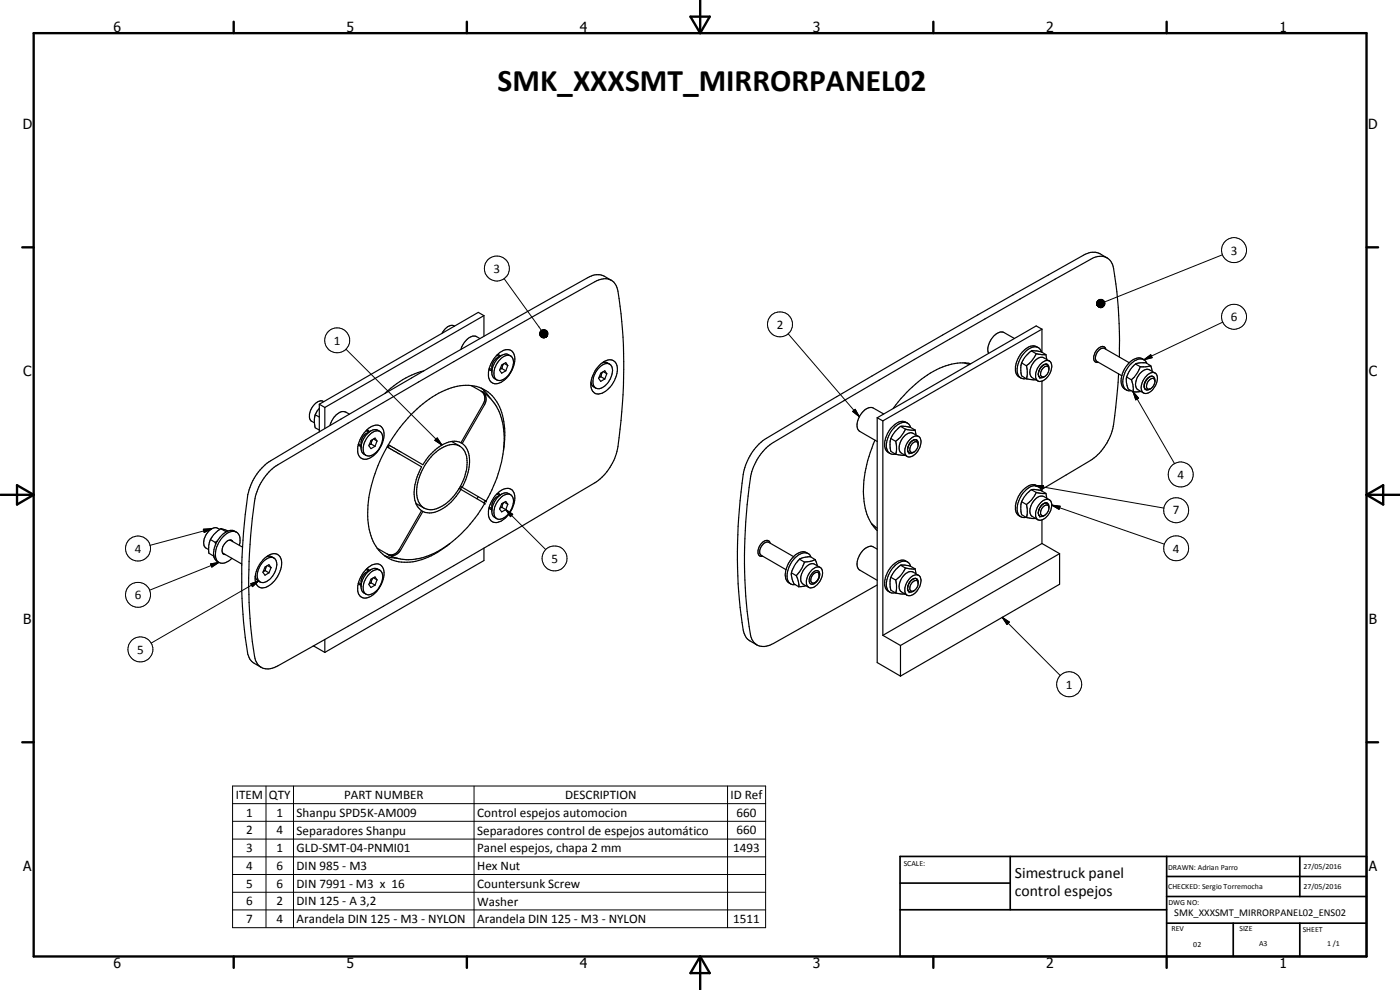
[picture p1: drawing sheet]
<svg xmlns="http://www.w3.org/2000/svg" width="420mm" height="297mm" viewBox="0 0 420 297" stroke-linecap="round" stroke-linejoin="round" font-family="sans-serif">
<g fill="none" stroke="#000" stroke-width=".35">
<path d="M332.2 77.4l-2.1-1.3a5.1 5.1 0 0 0-4.9 .5l-52.9 30-42.3 24.9a16.4 16.4 0 0 0-7 10.9 150.4 150.4 0 0 0 .3 47.7l1 1.6 2.8 1.8M332.2 77.3a4.4 4.4 0 0 1 2 3.3 136.8 136.8 0 0 1 1.7 26.5M332.2 77.3a5.1 5.1 0 0 0-4.9 .5l-52.9 30.1-42.3 24.9a15.7 15.7 0 0 0-6.9 10.8 147.4 147.4 0 0 0 .3 47.7l.6 1.3 1 .9M136.4 97.9a2.25 2.25 0 0 0-3 1l-.7 1.1M145.2 94.7l-1.7-1-47.7 27.6M145.2 94.7v6.2M145.2 94.7l-47.7 27.6M183.4 84.1a5.1 5.1 0 0 0-4.9 .4l-52.9 30.1-42.3 24.9a16 16 0 0 0-6.9 10.8 150.7 150.7 0 0 0 .3 47.7l.7 1.3 1 .9M183.4 84.1a4.6 4.6 0 0 1 2.1 3.3 150.8 150.8 0 0 1-.5 48.7 16.1 16.1 0 0 1-6.5 8.8l-42.3 24.8-52.9 30.1a5 5 0 0 1-4.9 .4M183.5 84.1l-2.2-1.3a5.1 5.1 0 0 0-4.9 .5l-31.7 17.9a2926.5 2926.5 0 0 0-64.6 37.8 16.5 16.5 0 0 0-5.8 10.1 145.5 145.5 0 0 0 .3 47.7l1 1.7 2.8 1.7M312.7 98.8l-1.7-1-47.7 27.5M312.7 98.8v6.9"/>
<path d="M312.7 98.8l-47.7 27.5M127.2 111.3a26.2 26.2 0 0 0-11.7 6.7M141.4 115.7l3 1.7M144 101.6a2.53 2.53 0 0 0-3.8 .2l-1.4 1.7-.5 1.3M144.3 116.4l1.7 1.6 1 1.4M144.4 117.4a2.78 2.78 0 0 1 .6 3.8l-6.7 11.6M144.4 117.4a2.77 2.77 0 0 1 1 4.1l-6.7 11.6M144.8 117.6l.4 .3M145.2 117.9a13.1 13.1 0 0 1 4.6 5.5l.3 1a26.7 26.7 0 0 1-.6 17.8l-1.9 4.7-1.7 3.5M145.2 117.1v.8M146.8 110.7l.2 .3 .6 .2M146.8 110.5l.8 .4"/>
<path d="M149.1 106.6l.7 .4M149.3 106.4a3.3 3.3 0 0 1 4.4-1 4.9 4.9 0 0 1 0 5.6 6.3 6.3 0 0 1-5.2 4.1 2.56 2.56 0 0 1-1.9-3.3 9.1 9.1 0 0 1 2.7-5.4zM149.3 106.4l.4 .1 .4 .4M150.4 107.5a2.1 2.1 0 0 1 3.3-.2 5.4 5.4 0 0 1-2.2 6.2 1.93 1.93 0 0 1-2.4 .5 1.93 1.93 0 0 1-.9-2.3 6.8 6.8 0 0 1 2.2-4.2zM150.5 106.6l-1.3 .8a3.5 3.5 0 0 0-1.6 2.5l.1 2.7 .5 .9 .9 .5M150.6 110.6l-.5 .2M150.6 110.6l1.2 .7M151.1 109.2l-.5 1.4M151.3 109.1l1.1 .6M152.4 109.7l-.6-.9-1.2 .7-.7 1.6 .7 .9 1.2-.7M152.4 109.7l-.6 1.6M153.2 106.8a2.75 2.75 0 0 0-3.9 .8 6.9 6.9 0 0 0-1.7 3.9"/>
<path d="M177.4 114.7l.2 .9 1.2 .9M179.5 110.6a2.9 2.9 0 0 1 3.6-1.3 3.6 3.6 0 0 1 0 4.5 3.8 3.8 0 0 1-4.2 2.7 2.85 2.85 0 0 1-.6-3.7zM179.6 109.9a3.9 3.9 0 0 1 4.5-1.7 4 4 0 0 1 .8 4.9 7.3 7.3 0 0 1-5.3 5.1 2.49 2.49 0 0 1-2.3-3.3 10.1 10.1 0 0 1 2.3-5zM180.3 113l-.5 .3M180.3 113l1.2 .7M180.8 108.8h.2a1.95 1.95 0 0 1 2 .5M180.8 111.7l-.5 1.3M181 111.5l1.1 .6M182.1 112.1l-.6-.8-1.2 .7-.6 1.5 .6 .9 1.2-.7M182.1 112.1l-.6 1.6M289.3 108.9l1.6 .5M291.3 109.1a17.7 17.7 0 0 0-13.9 4.1 42.1 42.1 0 0 0-9.4 9.4"/>
<path d="M304.4 101.6l-3.1-1.8a3.4 3.4 0 0 0-4 2.2 4.4 4.4 0 0 0-.6 4M306.6 108.9l-.2 1.3 .2 2.6 1.4 .9M306.6 108.9l1.4 .9M308 109.8l.3 1.6-.3 2.3M308 113.7l2.8 .2M309.5 105.3a8.7 8.7 0 0 0-2.8 3.3l-.1 .3M309.5 105.3l3 .2 1.4 .9M309.5 105.3l1.5 .8M311 106.1l2.9 .3M311 106.1l-1.6 2.4-1.4 1.3M311.6 104.3a3.1 3.1 0 0 0-4.1 .6 7.6 7.6 0 0 0-2.5 7.2l.6 .8 .8 .5M311.7 111.5l-.1 .9 .5 .9"/>
<path d="M312.5 105.6a2.26 2.26 0 0 0-3.9-.8 7.8 7.8 0 0 0-3.1 7.5 1.92 1.92 0 0 0 2.4 1.3M312.6 109.9a2.81 2.81 0 0 0-.8 3.1M312.7 114.3v33M312.7 109.9l.3-.3a1.08 1.08 0 0 1 1.6 0 2.52 2.52 0 0 1-1.7 3.5 1.69 1.69 0 0 1 .3-2.8 .86 .86 0 0 1 .9-.5 .86 .86 0 0 1 .7 .6M313.1 109.5l-.6 .6-.7 1.2M313.6 112.9l-1.1 .5-.6-.3M313.9 106.4l.2 1.5M313.9 109.3l-.5 .1M314.1 109.3h.2M314.9 108.3a2.37 2.37 0 0 0-2.9 1.3 3.9 3.9 0 0 0-.7 4.5l.2 .2M314.9 108.3a3.5 3.5 0 0 1-.5 4.7 2.72 2.72 0 0 1-2.9 1.3M314.9 108.3l-1.6-.9a2.56 2.56 0 0 0-3 1.2 3.6 3.6 0 0 0-.5 4.7l1.7 1"/>
<path d="M331.9 104.8a1.22 1.22 0 0 0-1-.9 1.22 1.22 0 0 0-1.2 .5 3.1 3.1 0 0 0-1 4.2l.9 .1M335.7 112.2l-.9 10a30 30 0 0 1-1.6 8.6 16.3 16.3 0 0 1-5.9 7.3l-14.6 8.7M338.1 113.1v1.7l.5 1.9 1.5 .9M338.1 113.1l1.4 .9M338.1 117.1l1.4 .1M338.9 108.8l-7.4-4.2a2.59 2.59 0 0 0-2.8 2.5l.1 .8 .4 .6 7.5 4.2M339.5 114l.5 1.5 .1 2.1M340.8 109.2l1.2-.3 1.9-.1 1.4 .9M340.8 109.2a8.8 8.8 0 0 0-2.7 3.9M340.8 109.2l1.4 .8M342.2 110a9.2 9.2 0 0 1-2.7 4M342.4 117.5l-2.3 .1"/>
<path d="M343.3 107.9a3.4 3.4 0 0 0-4.8 1.4 6.2 6.2 0 0 0-1.5 7l1.1 .7M343.4 107.9a3 3 0 0 0-3.6 .9 6.7 6.7 0 0 0-2.4 7.6l.7 .7M343.4 107.9l.8 1.1M343.5 116.6l.4 .3M343.6 116.6l.1 .2M343.8 116.9h.1M344.3 112.6a1.71 1.71 0 0 1 2.9-.1 4.3 4.3 0 0 1-3.8 5.5 2.18 2.18 0 0 1-.6-3.2zM345.3 109.7l.5 1.7M345.3 109.7l-1.6 .4-1.5-.1M345.3 116.6a1.29 1.29 0 0 1-1.4 .3M345.4 112.9h.5M345.4 112.9a3.1 3.1 0 0 0-1.9 3.7"/>
<path d="M345.4 112.9a3.2 3.2 0 0 0-1.8 3.7M345.9 112.9a2.25 2.25 0 0 1-.3 3.6l-.3 .1M345.9 112.9l.2 .1M346 112.9l.1 .1M346.6 114.3a.85 .85 0 0 0-.6-.8 .85 .85 0 0 0-1 .5 1.95 1.95 0 0 0-.5 2.8l.8-.2M346.7 111.9l-1.7-.9a3.2 3.2 0 0 0-3.7 2.3 2.88 2.88 0 0 0 .2 3.6l1.7 1M94.6 124.5a7.4 7.4 0 0 0 0 3.9l1.2 .6M94.6 124.5l1.2 .6M95.8 121.3l1.7 1M95.8 121.3v8.3M95.8 122.5l-1.2 2M97.1 120.5a2.59 2.59 0 0 0-3.3 1.5 3.4 3.4 0 0 0-.3 4.4l.9 .5"/>
<path d="M97.5 122.3v6.3M104.8 124.2a3.1 3.1 0 0 0-4.8 1.3l-1 2.2M107.5 133.4l.9 .5M107.6 133.1l.8 .5M109.8 129.2l.8 .5M110 129.1l.8 .4M110 129.1a3.4 3.4 0 0 1 4.4-1.1 5.4 5.4 0 0 1-.3 6.2 6.2 6.2 0 0 1-4.8 3.6 2.6 2.6 0 0 1-2-3.3 9.2 9.2 0 0 1 2.7-5.4zM110.6 130.8a2.9 2.9 0 0 1 3.5-1.3 3.6 3.6 0 0 1 0 4.5 3.8 3.8 0 0 1-4.1 2.7 2.99 2.99 0 0 1-.5-4.2zM111.3 129.3l-1.4 .7a3.5 3.5 0 0 0-1.5 2.5l.1 2.8 .3 .6 1 .8M111.4 133.2l-.6 .3M111.4 133.2l1.2 .7M111.8 131.9l-.4 1.3"/>
<path d="M112.1 131.7l1 .6M113.1 132.3l-.5-.9-1.3 .8-.6 1.5 .6 .9 1.3-.7M113.1 132.3l-.5 1.6M114 129.5a2.5 2.5 0 0 0-3.6 .5 6.6 6.6 0 0 0-2 4.2M116.2 134.1h.1M116.2 134.1l10.3 6a13.5 13.5 0 0 0-1.6 11.2l1.2 1.7 .8 .5M116.5 133.4l.3 .2M116.8 133.6l-.3 .6M129.8 136.6a8.2 8.2 0 0 1 7.6-3 5 5 0 0 1 2.8 5.2 16.2 16.2 0 0 1-8.7 13.6 4.2 4.2 0 0 1-6.3-3 15.9 15.9 0 0 1 4.6-12.8zM135.5 132.5l2.5 1.4M138.3 132.8a6.3 6.3 0 0 0-6.6 1.3 16.2 16.2 0 0 0-4.8 5.3l-10.1-5.8M138.3 132.8l.4 .3"/>
<path d="M138.7 133.1a7.5 7.5 0 0 1 2 7.8l-.9 3-1.1 2.3M151.1 135.3a19.9 19.9 0 0 0-2.9-16 10.9 10.9 0 0 0-11.9-3.2 33.5 33.5 0 0 0-17.1 13.2 44.1 44.1 0 0 0-8.8 25.6 17.1 17.1 0 0 0 2.8 9.6M262.6 132.1a33.6 33.6 0 0 0-2.7 21.3 13.1 13.1 0 0 0 3.4 5.8M263.3 125.3l1.7 1M263.3 125.3v73.5l6.9 4.1M265 126.3v64.3M265.2 124.2l-3.1-1.8a2.85 2.85 0 0 0-3.5 1.6 4.3 4.3 0 0 0-.8 5.3l5.5 3.2M267.4 131.6l-.3 1.3 .3 2.5 1.4 .9M267.4 131.6l1.4 .8M268.8 136.3l2.8 .3M268.8 132.4l.3 1.6-.3 2.3M270.3 127.9a8.7 8.7 0 0 0-2.9 3.7"/>
<path d="M270.3 127.9l2.9 .3 1.4 .8M270.3 127.9l1.4 .9M271.7 128.8l2.9 .2M271.7 128.8l-1.5 2.4-1.4 1.2M272.4 127a3.2 3.2 0 0 0-4.5 1 7.3 7.3 0 0 0-2.2 6.7l.6 .9 .8 .5M272.5 135.6a2.77 2.77 0 0 1 2.6-3.6l.3 .3a2.81 2.81 0 0 1-1.1 3.3M272.6 134l-.2 .6a1.16 1.16 0 0 0 .5 1.3M272.6 135.6l.1 .2M273.3 128.3a2.07 2.07 0 0 0-3.1-1.3 7.6 7.6 0 0 0-4 7.9 1.92 1.92 0 0 0 2.5 1.3M273.4 132.6l-.7 .9M274.3 135.6l-.8 .4-.7-.1M274.6 129l.3 1.5"/>
<path d="M275.1 132h-.8l-.8 .5M275.5 133.1a.94 .94 0 0 0-.9-.6 .94 .94 0 0 0-.8 .6 1.93 1.93 0 0 0-.3 2.7l.8-.2M275.7 131a2.89 2.89 0 0 1 0 4 3.5 3.5 0 0 1-3.2 2.1l-.3-.2M275.7 131a3 3 0 0 0-3.5 2 3.3 3.3 0 0 0 0 3.9M275.7 131l-1.7-1a3.2 3.2 0 0 0-3.7 2.4 2.88 2.88 0 0 0 .2 3.6l1.7 .9M65.9 158.8a2.63 2.63 0 0 0-3.8 1.3 3.8 3.8 0 0 0-.5 4.2l1 .6M66.2 158.6l2.3 .7M66.2 158.6l-.5 .4a7.8 7.8 0 0 0-2.6 2.9M66.2 158.6l1.5 .9M67.6 159.8a7.5 7.5 0 0 0-3.3 7.6l.6 .9 .8 .5M67.7 159.5l.2 .1M67.7 159.5l-.1 .3"/>
<path d="M70.9 159.7a2.58 2.58 0 0 0-3.3 .1M124.8 151l2.4 1.4M126.5 153.2l-6.7 11.6a2.77 2.77 0 0 1-3.6 1.4M126.9 153.5l-6.7 11.6a3 3 0 0 1-3.2 1.5M137.8 146.6l.5 .3M138.2 145.9l.5 .3M138.3 146.9l6.9 4M138.3 146.9a13.5 13.5 0 0 1-8.9 7l-1.6-.1-.9-.3M138.5 146.1l-.3 .7M138.7 146.2l6.9 4M143.5 149l-.3 .6M145.2 150.9l.2 .1"/>
<path d="M145.3 150.9l.1 .1M145.4 151h.1M145.5 151a35.2 35.2 0 0 1-17.9 16.1 14.3 14.3 0 0 1-10.6-.4M145.6 150.2l.2 .1M145.7 150.2l-.4 .7M145.8 150.3v.1M146.8 152.4l.8 .4M146.8 152.1l.8 .5M148.9 148.5a3.7 3.7 0 0 1 4.8-1.5 5 5 0 0 1 0 5.7 6.3 6.3 0 0 1-5.2 4.1l-.3-.1a2.94 2.94 0 0 1-1.6-3.7 9.9 9.9 0 0 1 2.3-4.5zM149.1 148.2l.7 .5M149.3 148l.8 .5M150.4 149.1a2 2 0 0 1 2.1-.8 2 2 0 0 1 1.6 1.6 5.7 5.7 0 0 1-4.3 5.9 2.02 2.02 0 0 1-1.5-2.9 6.7 6.7 0 0 1 2.1-3.8z"/>
<path d="M150.5 148.3l-1.3 .8a3.5 3.5 0 0 0-1.6 2.4l.1 2.8 .5 .8 .9 .5M150.6 152.2l-.5 .2M150.6 152.2l1.2 .7M151.1 150.8l-.5 1.4M151.3 150.7l1.1 .6M152.4 151.3l-.6-.8-1.2 .6-.7 1.6 .7 .9 1.2-.7M152.4 151.3l-.6 1.6M153.2 148.4a2.65 2.65 0 0 0-3.9 .9 6.8 6.8 0 0 0-1.7 3.9M261.5 157l1.8 1.5M306.6 150.5l-.2 1.4 .2 2.5 1.4 .9M306.6 150.5l1.4 .9M308 155.3l2.8 .3"/>
<path d="M308 151.4l.3 1.6-.3 2.3M309.5 146.9a8.4 8.4 0 0 0-2.9 3.6M309.5 146.9l2.7 .2 1.7 .9M309.5 146.9l1.5 .8M310.9 149.6a2.2 2.2 0 0 1 2.4-.6l1.9 1.1a4.4 4.4 0 0 1-1.7 5.5l-.9 .4h-.9l-2.1-1.2a4 4 0 0 1 1-4.9zM311 147.7l2.9 .3M311 147.7l-.3 .6a9.2 9.2 0 0 1-2.7 3.1M311.6 146a3.3 3.3 0 0 0-4.5 .9 6.8 6.8 0 0 0-2 7.2l1.3 1M311.7 153.1l-.1 1 .2 .5M311.8 154.6l.3 .3M312.1 152.3l-.2 .3M312.5 147.2a2.26 2.26 0 0 0-3.9-.8 7.8 7.8 0 0 0-3.1 7.5 1.94 1.94 0 0 0 2.4 1.3"/>
<path d="M312.7 156v7.1M312.7 151.5a2.7 2.7 0 0 0-.8 3.2 1.24 1.24 0 0 0 1.7-.1M313 151.3l-.8 .8M313.4 151l-.5 .3M313.7 150.9l-.2 .1M313.9 150.9l.6 .2a2.63 2.63 0 0 1-.9 3.5M313.9 148l.2 1.5M314.4 151l-.4-.1-.7 .2M314.8 152.1a.94 .94 0 0 0-.9-.6 .94 .94 0 0 0-.9 .6 1.61 1.61 0 0 0-.1 2.7l.7-.2M314.9 150a2.96 2.96 0 0 0-3.4 1.9 3.3 3.3 0 0 0 0 4.1M63.1 161.9l-.5 1.9 .1 2.2 1.5 .9M63.1 161.9l1.5 .8"/>
<path d="M64.2 166.8v.1M64.6 162.7l.1 .7M65.2 162.3l-.6 .4M66.7 165.9l.3 .3 .6 .2M66.8 165.9l5.8 3.3M66.9 166.1h.2M69 162.1l3.8 2.1M69.2 162.1l.2 .1M69.9 162.5a1.46 1.46 0 0 0-2.4 .6 3.1 3.1 0 0 0-.8 2.8M71.8 163.6a2.99 2.99 0 0 0-1.2-4.1 4.5 4.5 0 0 0-4.4 2.5 6.1 6.1 0 0 0-1.1 6.3 2.97 2.97 0 0 0 4.5-.8M76.6 172.9l.3 .8 1.2 .9M78.9 168.1a3.9 3.9 0 0 1 4.5-1.7 4 4 0 0 1 .7 4.8 6.7 6.7 0 0 1-5.6 5.2 2.77 2.77 0 0 1-1.8-3.8 9 9 0 0 1 2.2-4.5z"/>
<path d="M79.1 168.4a2.45 2.45 0 0 1 3.4-.7 4.6 4.6 0 0 1-1 5.5 2.95 2.95 0 0 1-3.6 1.3 3.5 3.5 0 0 1 0-4.4zM79.6 171.2l-.6 .2M79.6 171.2l1.1 .7M80 167l1.1-.1 1.1 .5M80 169.8l-.4 1.4M80.3 169.7l1.1 .6M81.4 170.3l-.7-.9-1.2 .7-.6 1.6 .6 .9 1.2-.7M81.4 170.3l-.7 1.6M107.5 175l.9 .5M107.6 174.8l.8 .4M109.6 171.1a3.6 3.6 0 0 1 4.8-1.4 5.4 5.4 0 0 1-.3 6.2 5.5 5.5 0 0 1-5.2 3.5 3.2 3.2 0 0 1-1.4-4.3l.8-2.1zM109.8 170.9l.8 .4"/>
<path d="M110 170.7l.4 .1 .4 .4M111.2 171.8a2.08 2.08 0 0 1 3.5 .1 5.7 5.7 0 0 1-4.1 6.6 2.02 2.02 0 0 1-1.5-3 6.9 6.9 0 0 1 2.1-3.7zM111.3 170.9l-1.4 .8a3.5 3.5 0 0 0-1.5 2.5l.1 2.8 .3 .5 1 .8M111.4 174.9l-.6 .2M111.4 174.9l1.2 .7M111.8 173.5l-.4 1.4M112.1 173.4l1 .6M113.1 174l-.5-.9-1.3 .7-.6 1.6 .6 .9 1.3-.7M113.1 174l-.5 1.6M113.2 164.5l3 1.7M114 171.1a3.1 3.1 0 0 0-4.5 1.6l-.7 1.3-.4 1.8M115.3 166.7l1.5 .5 2.4 .3"/>
<path d="M116.2 166.2l.8 .5M116.8 166.5l.2 .1M135 163.1a21.2 21.2 0 0 1-13.6 5.6 9.9 9.9 0 0 1-8.2-4.2M145.2 164.5v3.7l-47.7 27.5M231.1 162.9a1.22 1.22 0 0 0-.9-.8 1.22 1.22 0 0 0-1.2 .5 3.2 3.2 0 0 0-1.1 4.2l1 .1M237.3 175.2l1.4 .2M237.5 171.9l.2 1.9 .6 1.4 1.4 .9M237.5 171.9l1.5 .8M238.2 167l-7.5-4.3a2.59 2.59 0 0 0-2.7 2.6v.8l.5 .5 7.4 4.3M239 172.7l.5 1.4 .2 2M239.9 167.8l-1.4 1.9-1 2.2M239.9 167.8l1.4-.5 1.9-.3 1.4 .9"/>
<path d="M239.9 167.8l1.5 .9M241.4 168.7a10.1 10.1 0 0 1-2.4 4M241.9 175.8l-2.2 .3M242.6 166.1a3.5 3.5 0 0 0-4.9 1.4 6.4 6.4 0 0 0-1.6 6.7l1.2 1M242.6 166.1a4 4 0 0 0-4.7 2.1 5.9 5.9 0 0 0-1.1 6.6l.5 .4M242.6 166.1l.8 1.1M243.5 171.1a1.95 1.95 0 0 1 3.1-.4 4.5 4.5 0 0 1-3.4 5.7 2.26 2.26 0 0 1-.9-3.4zM243.9 171.8a1.14 1.14 0 0 1 1.5-.6 1.14 1.14 0 0 1 .6 1.5 2.66 2.66 0 0 1-2.6 2.5 2.35 2.35 0 0 1 .5-3.4zM244 172.3a.96 .96 0 0 1 1.3-.6 .96 .96 0 0 1 .5 1.4 2.1 2.1 0 0 1-2.1 1.8 1.75 1.75 0 0 1 .3-2.6zM244.6 167.9l.7 1.9M244.6 167.9l-.9 .4-2.3 .4M246.2 170.3l-1.7-1a3.2 3.2 0 0 0-3.7 2.4 3 3 0 0 0 .2 3.6l1.7 .9"/>
<path d="M263.3 175.5l-31.2 17.6a5 5 0 0 1-5 .4M263.3 164.8a2.72 2.72 0 0 0-4.4 .4 4.9 4.9 0 0 0-1.3 5.5l5.7 3.4M267.4 173.2l-.3 1.3 .3 2.6 1.4 .8M267.4 173.2l1.4 .8M268.8 174l.1 .4a6.9 6.9 0 0 1-.1 3.5M268.8 177.9l2.8 .3M270.3 169.6a8.2 8.2 0 0 0-2.9 3.6M270.3 169.6l2.9 .2 1.4 .9M270.3 169.6l1.4 .8M271.7 170.4l2.9 .3M271.7 170.4l-1.5 2.4-1.4 1.2M272.4 168.6a3.3 3.3 0 0 0-4.5 1 7.7 7.7 0 0 0-2.2 6.8l.6 .8 .8 .5"/>
<path d="M272.4 176.1l.1 1.1M272.5 175.8l-.1 1.3 .5 .5M272.6 177.3l.1 .2M272.7 175.3l-.3 .6M272.7 175.1a1.77 1.77 0 0 1 2.5-1.3 2.63 2.63 0 0 1-.9 3.4M273.3 174.4l-.7 1M273.3 169.9a2.23 2.23 0 0 0-1.7-1.6 2.23 2.23 0 0 0-2.2 .8 7.8 7.8 0 0 0-3.2 7.5 1.86 1.86 0 0 0 2.5 1.2M273.8 173.9l-.3 .2M274.3 177.2l-.6 .4-.9-.1M274.6 170.7l.3 1.4M275.1 173.7l-.4-.2-.7 .2M275.5 174.8a.94 .94 0 0 0-.9-.7 .94 .94 0 0 0-.8 .7 1.61 1.61 0 0 0-.2 2.6l.7-.2"/>
<path d="M275.7 172.6a2.53 2.53 0 0 0-3 1.3 3.6 3.6 0 0 0-.5 4.7M275.7 172.6a2.85 2.85 0 0 1 0 4 2.97 2.97 0 0 1-3.5 2M275.7 172.6l-1.7-1a3.5 3.5 0 0 0-3.8 2.8l-.4 1.6 .2 1 .3 .5 1.9 1.1M312.7 163.1l-47.7 27.5M312.7 163.1l5.3 3M318 166.1l-47.8 27.6M318 166.1v9.2l-47.8 27.6M94.1 193.8l3.4 1.9M97.5 191.9v3.8M265 190.6l5.2 3.1M270.2 193.7v9.2"/>
</g>
<g fill="#000">
<circle cx="312.1" cy="113.3" r=".18"/>
<circle cx="314.4" cy="109.3" r=".18"/>
<circle cx="272.8" cy="135.9" r=".18"/>
<circle cx="275.1" cy="132" r=".18"/>
<circle cx="145.5" cy="151" r=".18"/>
<circle cx="145.9" cy="150.4" r=".18"/>
<circle cx="312.1" cy="154.9" r=".18"/>
<circle cx="314.4" cy="151" r=".18"/>
<circle cx="64.2" cy="166.9" r=".18"/>
<circle cx="272.8" cy="177.5" r=".18"/>
<circle cx="275.1" cy="173.7" r=".18"/>
</g>
<g fill="none" stroke="#000" stroke-width=".71">
<path d="M10.1 9.9h400v277.1h-400zM70.1 6.5v3.4M140.1 6.5v3.4M207.2 5h5.8l-2.9 4.9zM210.1 0v9.9M280.1 6.5v3.4M350.1 6.5v3.4M6.7 74.2h3.4M410.1 74.2h3.5M.1 148.5h10M5.1 145.6l5 2.9-5 2.9zM410.1 148.5h10"/>
<path d="M410.1 148.5l5-2.9v5.8zM6.7 222.7h3.4M410.1 222.7h3.5M70.1 287v3.4M140.1 287v3.4M210.1 287v10M210.1 287l2.9 5h-5.8zM280.1 287v3.4M350.1 287v3.4"/>
</g>
<path d="M270.1 257h140v30h-140zM303.2 257v16M350.1 257v30M390.1 257v12M270.1 265h33.1M270.1 273h80M350.1 277h60M350.1 269h60M350.1 263h60M370.1 277v10M390.1 277v10" fill="none" stroke="#000" stroke-width=".51"/>
<g fill="none" stroke="#000" stroke-width=".3">
<path d="M366.8 76.5l-35.3 14.1M151.3 83.6l11.2 15.5M162 99.9l1.9 1.2-1.9-.9zM162 99.7l1.9 1.4-1.9-1.2zM162.2 99.4l1.7 1.7-1.9-1.4zM162.3 99.2l.3-.1 1.3 2zM162.3 99.2l1.6 1.9-1.7-1.7zM162.6 99.1l.2-.2 1.1 2.2zM162.8 98.9h.3l.8 2.2zM163.1 98.9h.3l.5 2.2zM163.4 98.9l.2 .1 .3 2.1zM163.6 99l.3 .1v2z"/>
<path d="M163.8 99v2.1M163.9 99.1l.2 .1-.2 1.9zM164 99.1v2M164.1 99.2l.1 .3-.3 1.6zM164.2 99.5l.2 .2-.5 1.4zM164.4 99.7l-.5 1.4zM164.4 99.9l-.5 1.2zM329.1 91l.1 .5zM329.1 90.7l.1 .8zM329.1 91.3l.1 .2zM329.2 91.5l.3 .5zM329.2 91.5l.5 .6z"/>
<path d="M329.2 91.5l.8 .7zM329.2 91.5l1 .8zM329.2 91.5l1.3 .8zM329.2 91.5l1.5 .7-.2 .1zM329.2 91.5l1.8 .6-.3 .1zM329.2 91.5l2 .4-.2 .2zM329.2 91.5l2.2 .2-.2 .2zM329.2 91.5h2.3l-.1 .2zM329.2 91.5l2.4-.2-.1 .2zM329.2 91.5l2.4-.5v.3zM329.2 91.5l2.3-.8 .1 .3zM329.2 91.5l2.3-1v.2z"/>
<path d="M329.2 91.5l2.1-1.2 .2 .2zM329.2 91.5l1.9-1.4 .2 .2zM329.2 91.5l1.7-1.6 .2 .2zM329.2 91.6h2.3M329.2 91.4h2.4M329.3 90.5l-.1 1zM329.4 90.3l.2-.2-.4 1.4zM329.4 90.3l-.2 1.2zM329.6 90.1l.2-.2-.6 1.6zM329.8 89.9l.3-.1-.9 1.7zM330.1 89.8h.3l-1.2 1.7zM330.4 89.8h.2l-1.4 1.7z"/>
<path d="M330.6 89.8l.3 .1-1.7 1.6zM367 96.6l-23.7 11.3M103.8 104.8l28.8 28.7M162 100.2l1.9 .9-1.9-.6zM162 100.5l1.9 .6-1.8-.4zM162.1 100.7l1.8 .4-1.7-.2zM162.2 100.9l1.7 .2zM162.4 101.1h1.5l-1.3 .2zM162.6 101.3l1.3-.2zM162.9 101.3l1-.2zM163.1 101.4l.8-.3zM163.4 101.3l.5-.2z"/>
<path d="M163.6 101.3l.3-.2zM164.3 100.8l-.4 .3zM164.4 100.5l-.5 .6zM164.4 100.2l-.5 .9zM236.5 100.2l21.4 24.8M340.1 117.6l1.6 1.9-.8 .5zM340.1 117.6l12.4 21.5M343.3 107.9l2-1.5 .5 .9zM130.5 132.1l.7-.7 1.4 2.1zM131.2 131.4l1.4 2.1-2.1-1.4zM255.9 123.4l.8-.6 1.2 2.2zM61 158.8l2.6-.2-2.3 1.2z"/>
<path d="M63.6 158.6l-18.6 5M151.8 152.9l2.1 1.4-.7 .7zM151.8 152.9l12 12M310.6 145.7h2.6l-.2 .9zM310.6 145.7l38.7 6.7M315.7 151.6l2.5 .3-.4 .9zM315.7 151.6l33.8 11.7M63.2 169.2l2.5-.5-2.1 1.4zM65.7 168.7l-20.8 8.4M75.3 175.1l2.4-.8-1.9 1.7zM77.7 174.3l-32.3 18.7M300.8 185.2l2.1 1.4-.7 .8z"/>
<path d="M300.8 185.2l17.4 17.5M69.8 235.8h160v42.5h-160zM79.8 235.8v42.5M88.1 235.8v42.5M142.3 235.8v42.5M218.3 235.8v42.5M69.8 241.1h160M69.8 246.4h160M69.8 251.8h160M69.8 257.1h160M69.8 262.4h160M69.8 267.7h160"/>
<path d="M69.8 273h160"/>
<circle cx="370.3" cy="75" r="3.8"/>
<circle cx="149.1" cy="80.6" r="3.8"/>
<circle cx="234.1" cy="97.3" r="3.8"/>
<circle cx="370.4" cy="95" r="3.8"/>
<circle cx="101.2" cy="102.1" r="3.8"/>
<circle cx="353" cy="153.1" r="3.7"/>
<circle cx="354.3" cy="142.3" r="3.8"/>
<circle cx="41.4" cy="164.6" r="3.7"/>
<circle cx="41.4" cy="178.5" r="3.7"/>
<circle cx="166.4" cy="167.5" r="3.7"/>
<circle cx="353" cy="164.5" r="3.7"/>
<circle cx="42.1" cy="194.8" r="3.8"/>
<circle cx="320.9" cy="205.3" r="3.8"/>
</g>
<g fill="#000">
<path d="M329.2 91.5l.3 .5zM329.2 91.5l.5 .6zM329.2 91.5l.8 .7zM329.2 91.5l1 .8zM329.2 91.5l1.3 .8zM329.2 91.5l1.5 .7-.2 .1zM329.2 91.5l1.8 .6-.3 .1zM329.2 91.5l2 .4-.2 .2zM329.2 91.5l2.4-.5v.3zM329.2 91.5l2.3-.8 .1 .3zM329.2 91.5l2.3-1v.2zM329.2 91.5l2.1-1.2 .2 .2z"/>
<path d="M329.2 91.5l1.9-1.4 .2 .2zM329.2 91.5l1.7-1.6 .2 .2zM330.6 89.8l.3 .1-1.7 1.6zM330.4 89.8h.2l-1.4 1.7zM330.1 89.8h.3l-1.2 1.7zM329.8 89.9l.3-.1-.9 1.7zM329.6 90.1l.2-.2-.6 1.6zM329.4 90.3l.2-.2-.4 1.4zM329.4 90.3l-.2 1.2zM329.3 90.5l-.1 1zM329.1 90.7l.1 .8zM329.1 91l.1 .5z"/>
<path d="M329.1 91.3l.1 .2zM164.3 100.8l-.4 .3zM164.4 100.5l-.5 .6zM164.4 100.2l-.5 .9zM164.4 99.9l-.5 1.2zM164.4 99.7l-.5 1.4zM164.2 99.5l.2 .2-.5 1.4zM164.1 99.2l.1 .3-.3 1.6zM163.4 98.9l.2 .1 .3 2.1zM163.1 98.9h.3l.5 2.2zM162.8 98.9h.3l.8 2.2zM162.6 99.1l.2-.2 1.1 2.2z"/>
<path d="M162.3 99.2l.3-.1 1.3 2zM162.3 99.2l1.6 1.9-1.7-1.7zM162.2 99.4l1.7 1.7-1.9-1.4zM162 99.7l1.9 1.4-1.9-1.2zM162 99.9l1.9 1.2-1.9-.9zM162 100.2l1.9 .9-1.9-.6zM162 100.5l1.9 .6-1.8-.4zM162.1 100.7l1.8 .4-1.7-.2zM162.2 100.9l1.7 .2zM162.4 101.1h1.5l-1.3 .2zM162.6 101.3l1.3-.2zM162.9 101.3l1-.2z"/>
<path d="M163.1 101.4l.8-.3zM163.4 101.3l.5-.2zM163.6 101.3l.3-.2zM340.1 117.6l1.6 1.9-.8 .5zM343.3 107.9l2-1.5 .5 .9zM131.2 131.4l1.4 2.1-2.1-1.4zM255.9 123.4l.8-.6 1.2 2.2zM61 158.8l2.6-.2-2.3 1.2zM151.8 152.9l2.1 1.4-.7 .7zM310.6 145.7h2.6l-.2 .9zM315.7 151.6l2.5 .3-.4 .9zM63.2 169.2l2.5-.5-2.1 1.4z"/>
<path d="M75.3 175.1l2.4-.8-1.9 1.7zM300.8 185.2l2.1 1.4-.7 .8z"/>
</g>
<path d="M329.2 91.7h2.2" fill="none" stroke="#000" stroke-width=".42"/>
<text font-size="9.4" x="149.3" y="27.3">SMK_XXXSMT_MIRRORPANEL02</text>
<g font-size="4.7">
<text x="304.6" y="263.5">Simestruck panel</text>
<text x="304.6" y="268.9">control espejos</text>
</g>
<g font-size="4.2">
<text x="34" y="9.6">6</text>
<text x="104" y="9.6">5</text>
<text x="174" y="9.6">4</text>
<text x="244" y="9.6">3</text>
<text x="314" y="9.6">2</text>
<text x="384" y="9.6">1</text>
<text x="6.8" y="38.7">D</text>
<text x="410.6" y="38.7">D</text>
<text x="7" y="112.9">C</text>
<text x="410.8" y="112.9">C</text>
<text x="7" y="187.1">B</text>
<text x="410.8" y="187.1">B</text>
<text x="7" y="261.4">A</text>
<text x="410.8" y="261.4">A</text>
<text x="34" y="290.4">6</text>
<text x="104" y="290.4">5</text>
<text x="174" y="290.4">4</text>
<text x="244" y="290.4">3</text>
<text x="314" y="290.4">2</text>
<text x="384" y="290.4">1</text>
</g>
<g font-size="3.9">
<text x="369.3" y="76.4">3</text>
<text x="148.2" y="81.9">3</text>
<text x="233.1" y="98.6">2</text>
<text x="369.3" y="96.4">6</text>
<text x="100.2" y="103.4">1</text>
<text x="353.4" y="143.6">4</text>
<text x="352" y="154.3">7</text>
<text x="40.5" y="165.9">4</text>
<text x="352" y="165.8">4</text>
<text x="165.5" y="168.8">5</text>
<text x="40.5" y="179.7">6</text>
<text x="41.1" y="196.1">5</text>
<text x="319.9" y="206.6">1</text>
<text x="70.7" y="239.7">ITEM</text>
<text x="80.7" y="239.8">QTY</text>
<text x="103.2" y="239.7">PART NUMBER</text>
<text x="169.6" y="239.8">DESCRIPTION</text>
<text x="219.3" y="239.8">ID Ref</text>
<text x="73.9" y="245">1</text>
<text x="83" y="245">1</text>
<text x="89" y="245.2">Shanpu SPD5K-AM009</text>
<text x="143.2" y="245.2">Control espejos automocion</text>
<text x="221.1" y="245.1">660</text>
<text x="73.9" y="250.4">2</text>
<text x="83" y="250.4">4</text>
<text x="89" y="250.4">Separadores Shanpu</text>
<text x="143.2" y="250.4">Separadores control de espejos automático</text>
<text x="221.1" y="250.4">660</text>
<text x="73.9" y="255.7">3</text>
<text x="83" y="255.7">1</text>
<text x="89" y="255.7">GLD-SMT-04-PNMI01</text>
<text x="143.2" y="255.8">Panel espejos, chapa 2 mm</text>
<text x="220" y="255.7">1493</text>
<text x="73.9" y="261">4</text>
<text x="83" y="261">6</text>
<text x="89" y="261">DIN 985 - M3</text>
<text x="143.2" y="261">Hex Nut</text>
<text x="73.9" y="266.3">5</text>
<text x="83" y="266.3">6</text>
<text x="89" y="266.3">DIN 7991 - M3 x 16</text>
<text x="143.2" y="266.4">Countersunk Screw</text>
<text x="73.9" y="271.7">6</text>
<text x="83" y="271.7">2</text>
<text x="89" y="271.7">DIN 125 - A 3,2</text>
<text x="143.2" y="271.7">Washer</text>
<text x="73.9" y="276.9">7</text>
<text x="83" y="276.9">4</text>
<text x="89" y="277">Arandela DIN 125 - M3 - NYLON</text>
<text x="143.2" y="277">Arandela DIN 125 - M3 - NYLON</text>
<text x="220" y="276.9">1511</text>
</g>
<text font-size="3.1" x="352.4" y="275">SMK_XXXSMT_MIRRORPANEL02_ENS02</text>
<g font-size="2.4">
<text x="271.2" y="259.7">SCALE:</text>
<text x="350.6" y="261">DRAWN: Adrian Parro</text>
<text x="391.2" y="260.6">27/05/2016</text>
<text x="350.6" y="266.9">CHECKED: Sergio Torremocha</text>
<text x="391.2" y="266.7">27/05/2016</text>
<text x="350.6" y="271.4">DWG NO:</text>
<text x="351.6" y="279.3">REV</text>
<text x="372" y="279.4">SIZE</text>
<text x="391" y="279.6">SHEET</text>
<text x="358.1" y="284.1">02</text>
<text x="377.9" y="283.8">A3</text>
<text x="398.3" y="283.8">1 /1</text>
</g>
</svg>
